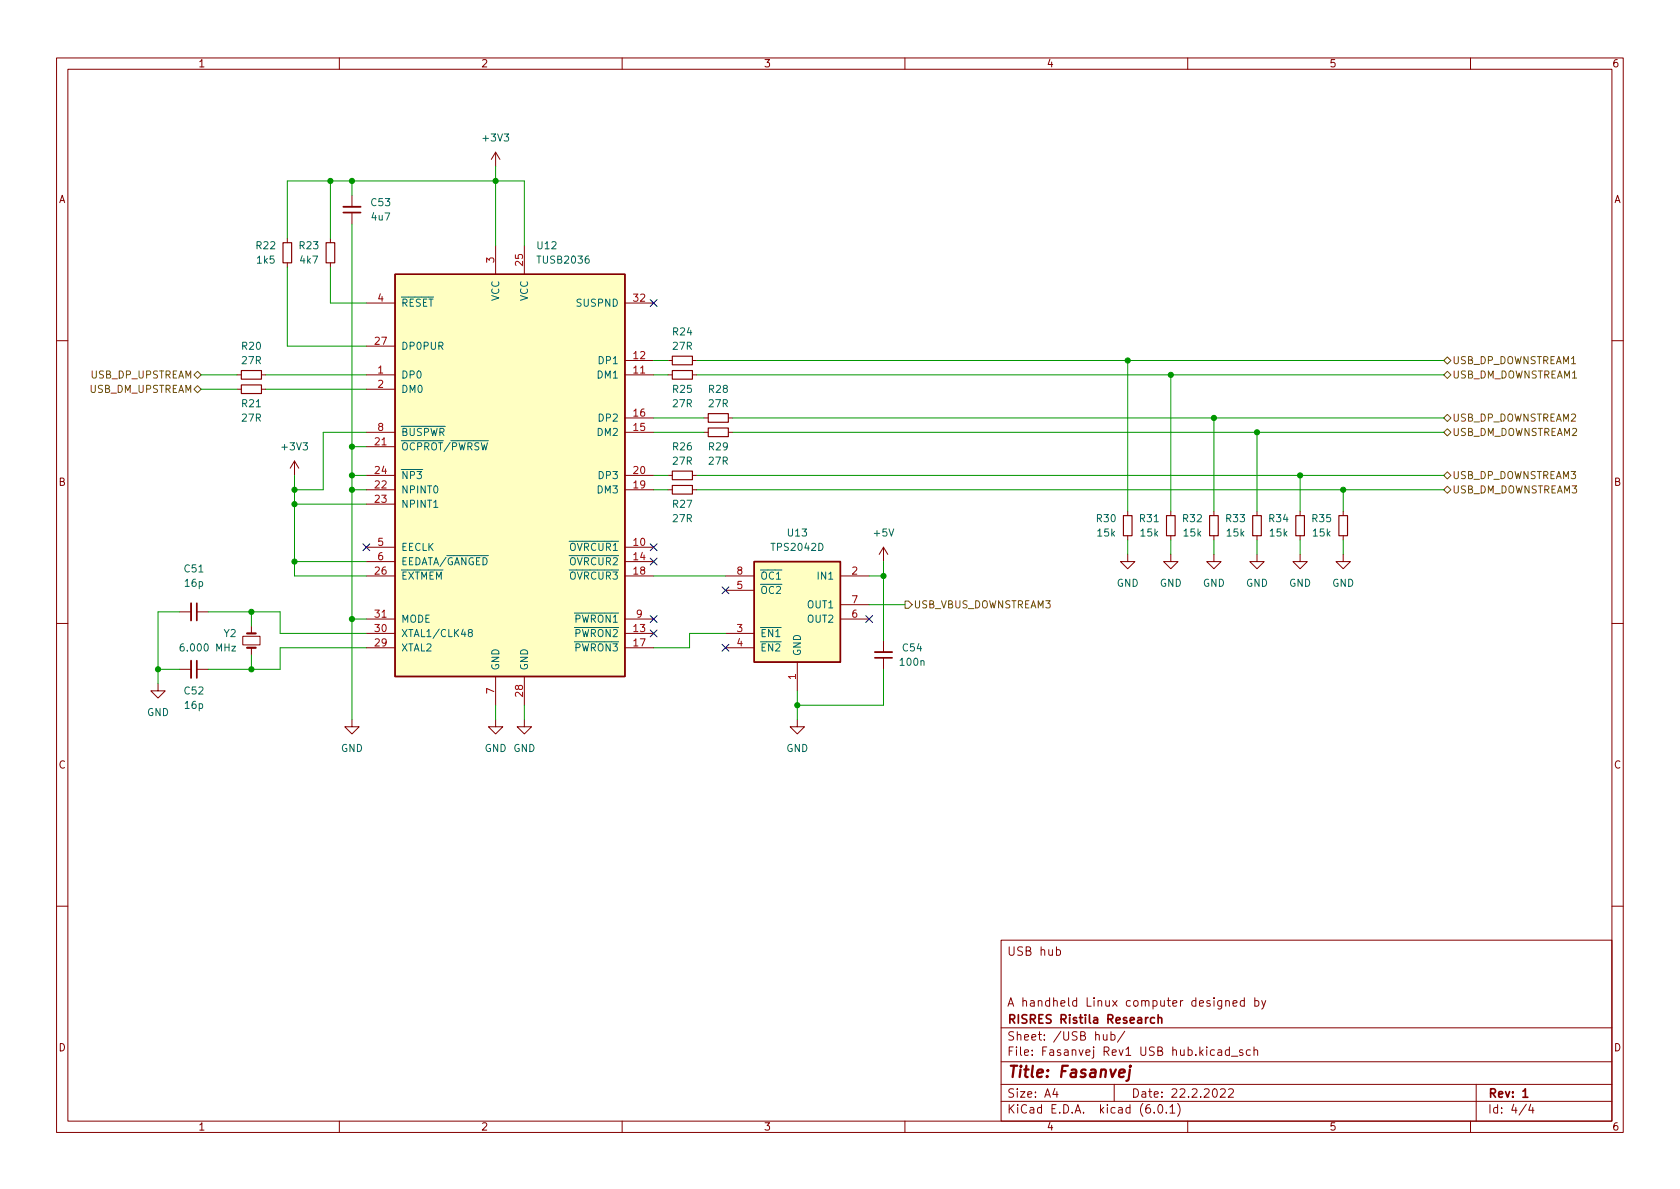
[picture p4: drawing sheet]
<svg xmlns="http://www.w3.org/2000/svg" width="297mm" height="210mm" viewBox="0 0 297 210" stroke-linecap="round" stroke-linejoin="round" font-family="sans-serif">
<g fill="none" stroke="#840000" stroke-width=".18">
<path d="M10 10.2h277v190.1h-277zM12 12.2h273v186.1h-273zM60 10.2v2M110 10.2v2M160 10.2v2M210 10.2v2M260 10.2v2M62.2 34.5v2.1M62.2 37.6v2M87.6 26.9l-.7 1.3M87.6 26.9v2.6M87.6 26.9l.8 1.3"/>
<path d="M50.8 42.2v.7M50.8 46.5v.7M58.4 42.2v.7M58.4 46.5v.7M64.8 53.6h5M87.6 43.4v5.1M92.7 43.4v5.1M110.5 53.6h5.1M10 60.2h2M41.9 68.8h.8M41.9 66.3h.8M46.2 68.8h.8"/>
<path d="M46.2 66.3h.8M64.8 68.8h5M64.8 66.3h5M64.8 76.4h5M64.8 79h5M64.8 61.2h5M110.5 66.3h5.1M110.5 63.7h5.1M110.5 76.4h5.1M110.5 73.9h5.1M118.1 66.3h.8M118.1 63.7h.8"/>
<path d="M122.4 66.3h.8M122.4 63.7h.8M124.5 76.4h.7M124.5 73.9h.7M128.8 76.4h.7M128.8 73.9h.7M285 60.2h2M52.1 81.5l-.8 1.3M52.1 81.5v2.6M52.1 81.5l.7 1.3M64.8 86.6h5M64.8 96.8h5"/>
<path d="M64.8 99.3h5M64.8 84.1h5M64.8 89.1h5M110.5 86.6h5.1M110.5 96.8h5.1M110.5 99.3h5.1M110.5 84.1h5.1M118.1 86.6h.8M118.1 84.1h.8M122.4 86.6h.8M122.4 84.1h.8M156.2 96.8v2.5"/>
<path d="M156.2 96.8l-.8 1.2M156.2 96.8l.8 1.2M199.4 98v1.3h1.3l-1.3 1.3-1.3-1.3h1.3M199.4 90.4v.8M199.4 94.7v.8M207 98v1.3h1.3l-1.3 1.3-1.3-1.3h1.3M207 90.4v.8M207 94.7v.8M214.6 98v1.3h1.3l-1.3 1.3-1.2-1.3h1.2M214.6 90.4v.8M214.6 94.7v.8M222.2 98v1.3h1.3l-1.3 1.3-1.2-1.3h1.2"/>
<path d="M222.2 90.4v.8M222.2 94.7v.8M229.9 98v1.3h1.2l-1.2 1.3-1.3-1.3h1.3M229.9 90.4v.8M229.9 94.7v.8M237.5 98v1.3h1.3l-1.3 1.3-1.3-1.3h1.3M237.5 90.4v.8M237.5 94.7v.8M10 110.2h2M31.7 118.4h2.1M31.7 108.2h2.1M34.8 118.4h2"/>
<path d="M34.8 108.2h2M42.9 112.5h3.1v1.5h-3.1zM44.4 110.7v1.3M44.4 114.5v1.3M64.8 101.8h5M64.8 112h5M64.8 114.5h5M64.8 109.5h5M87.6 119.6v5.1M92.7 119.6v5.1M110.5 101.8h5.1M110.5 112h5.1"/>
<path d="M110.5 114.5h5.1M110.5 109.5h5.1M128.3 101.8h5M128.3 112h5M128.3 114.5h5M128.3 104.4h5M141 117.1v5.1M148.6 101.8h5.1M148.6 109.5h5.1M148.6 106.9h5.1M156.2 113.3v2M156.2 116.3v2.1"/>
<path d="M285 110.2h2M27.9 120.9v1.3h-1.2l1.2 1.2 1.3-1.2h-1.3M62.2 127.2v1.3h1.3l-1.3 1.3-1.2-1.3h1.2M87.6 127.2v1.3h1.3l-1.3 1.3-1.2-1.3h1.2M92.7 127.2v1.3h1.3l-1.3 1.3-1.3-1.3h1.3M141 127.2v1.3h1.2l-1.2 1.3-1.3-1.3h1.3M10 160.2h2M177 166.3h108v32h-108zM186.8 168l.4-.1 .3 .3v.4l-.1 .3h-.6M216 176.9v1.2l-.3 .3h-.3M216 177l-.4-.1-.3 .3v.4l.1 .3h.6M216.7 177.1l.2-.2 .4 .1 .1 .9"/>
<path d="M216.7 176.9v1M218 177.4l.7-.1-.1-.3-.4-.1-.2 .2 .1 .8h.5M220 177l-.4-.1-.3 .3v.4l.1 .3h.6M220 176.4v1.5M221.9 177l.4-.1 .3 .3v.4l-.2 .3h-.5M221.9 176.4v1.5M223.1 176.9l.3 1M223.8 176.9l-.5 1.4-.2 .1M285 160.2h2M60 198.3v2M110 198.3v2M160 198.3v2"/>
<path d="M177 194.8h108M177 191.8h108M177 187.8h108M177 181.8h108M186.5 192.5l-.4 1h1M186.9 193v1M195.1 182.9v1h.4l.2-.1M195.7 182.9v1M196.4 183l.5-.1 .2 .3v.4l-.1 .3h-.6M196.4 182.4v1.5M197 191.8v3M198.9 182.4l-1.3 1.9"/>
<path d="M204.1 196.7v.1M204.9 195.4l.2-.1a.81 .81 0 0 1 .6 .7 .81 .81 0 0 1-.3 .8h-.2a.81 .81 0 0 1-.6-.6 .81 .81 0 0 1 .3-.8zM206.2 196.7v.1M206.9 195.8l.4-.5v1.5M206.9 196.8h.8M208.2 195.1a1.72 1.72 0 0 1 0 2.3M210 198.3v2M215.4 185.7h.5l.1 .9M215.8 192.7l.6-.2 .2 .2v.3l-.9 1h.9M216 186l-.5 .1a.29 .29 0 0 0-.2 .2 .29 .29 0 0 0 .2 .3h.5M217.2 192.7l.6-.2 .2 .2 .1 .3-1 1h1M217.4 185.7l-.5-.1-.3 .3v.4l.2 .3h.6"/>
<path d="M217.4 185.1v1.5M217.7 186.8h1.2M219.7 185.7l-.3-.1-.3 .2 .1 .3 .5 .1v.4h-.6M221.1 185.7l-.5-.1-.2 .3v.4l.1 .3h.6M221.7 185.8l.2-.2 .4 .1 .1 .9M221.7 185.1v1.5M260 198.3v2M261 191.8v6.5M269.9 195.3l-1.3 1.9M270.6 195.3l-.3 1h.9M271 195.8v1"/>
</g>
<path d="M60.7 37.6h3.1M34.8 106.7v3M34.8 116.8v3.1M154.7 116.3h3M204.8 179.4v1.5M204.1 180l-.4-.1-.3 .3v.4l.2 .3h.5M204.8 180.1l.2-.2 .3 .1 .1 .9M269.3 193l.4-.5v1.5M269.3 194h.8" fill="none" stroke="#840000" stroke-width=".3"/>
<path d="M197.9 189.8l1-.2-.1-.4-.5-.1-.4 .3v1l.2 .1 .6-.1M199.8 189.1l-.2 1.7-.2 .2-.3 .1M199.9 188.5l-.1 .1v.1l.1-.1v-.1l-.1 .2" fill="none" stroke="#840000" stroke-width=".4"/>
<g fill="none" stroke="#840000" stroke-width=".2">
<path d="M50 42.9h1.6v3.6h-1.6zM57.7 42.9h1.5v3.6h-1.5zM42.7 68.1h3.5v1.5h-3.5zM42.7 65.5h3.5v1.6h-3.5zM118.9 65.5h3.5v1.6h-3.5zM118.9 63h3.5v1.5h-3.5zM125.2 75.7h3.6v1.5h-3.6zM125.2 73.1h3.6v1.6h-3.6zM118.9 85.8h3.5v1.6h-3.5zM118.9 83.3h3.5v1.5h-3.5zM198.6 91.2h1.6v3.5h-1.6zM206.2 91.2h1.6v3.5h-1.6z"/>
<path d="M213.9 91.2h1.5v3.5h-1.5zM221.5 91.2h1.5v3.5h-1.5zM229.1 91.2h1.5v3.5h-1.5zM236.7 91.2h1.6v3.5h-1.6z"/>
</g>
<g fill="#ffffc2" stroke="#ffffc2" stroke-width=".18">
<path d="M133.3 99.3h15.3v17.8h-15.3z"/>
<path d="M69.8 48.5h40.7v71.1h-40.7z"/>
</g>
<path d="M69.8 48.5h40.7v71.1h-40.7zM133.3 99.3h15.3v17.8h-15.3z" fill="none" stroke="#840000" stroke-width=".25"/>
<path d="M60.7 36.6h3.1M33.8 106.7v3M33.8 116.8v3.1M154.7 115.3h3" fill="none" stroke="#840000" stroke-width=".33"/>
<path d="M43.7 114.5h1.5M43.7 112h1.5" fill="none" stroke="#840000" stroke-width=".38"/>
<path d="M32.5 113.9h-.4a.85 .85 0 0 0 0 1.2l.4-.1 .1-.4-.3-.3h-.2l-.2 .3M41 114.3h.6l-.6 .8h.6M83 111.9l-.2-.3 .1-.2 .1-.1 .4 .1 .1 .2v.1l-.6 .2-.1 .2v.2l.2 .3 .4-.1 .1-.2v-.2l-.2-.2" fill="none" stroke="#006464" stroke-width=".18"/>
<path d="M34.3 66.3l.6-.6 .7 .6-.7 .6zM34.3 68.8l.6-.6 .7 .6-.7 .7zM255.3 73.9l.6-.6 .6 .6-.6 .6zM255.3 66.3l.6-.6 .6 .6-.6 .6zM255.3 76.4l.6-.6 .6 .6-.6 .7zM255.3 63.7l.6-.6 .6 .6-.6 .7zM255.3 84.1l.6-.7 .6 .7-.6 .6zM255.3 86.6l.6-.6 .6 .6-.6 .6zM160 106.3h.7l.6 .6-.6 .7h-.7z" fill="none" stroke="#725600" stroke-width=".18"/>
<g fill="none" stroke="#009600" stroke-width=".18">
<path d="M58.4 32v10.2M62.2 32v2.5M62.2 39.6v87.6M87.6 29.5v13.9M50.8 42.2v-10.2h41.9v11.4M50.8 47.2v14h14M58.4 47.2v6.4h6.4M35.6 66.3h6.3M35.6 68.8h6.3M47 66.3h17.8M47 68.8h17.8M62.2 79h2.6"/>
<path d="M64.8 76.4h-7.7v10.2h-5M115.6 66.3h2.5M115.6 76.4h8.9M115.6 63.7h2.5M115.6 73.9h8.9M123.2 66.3h132.1M123.2 63.7h132.1M129.5 76.4h125.8M129.5 73.9h125.8M199.4 63.7v26.7M207 66.3v24.1M214.6 73.9v16.5"/>
<path d="M222.2 76.4v14M52.1 84.1v17.7h12.7M52.1 99.3h12.7M52.1 89.1h12.7M62.2 86.6h2.6M62.2 84.1h2.6M115.6 86.6h2.5M115.6 84.1h2.5M123.2 86.6h132.1M123.2 84.1h132.1M156.2 99.3v14M199.4 95.5v2.5"/>
<path d="M207 95.5v2.5M214.6 95.5v2.5M222.2 95.5v2.5M229.9 84.1v6.3M229.9 95.5v2.5M237.5 86.6v3.8M237.5 95.5v2.5M27.9 118.4h3.8M31.7 108.2h-3.8v12.7M36.8 108.2h12.7v3.8h15.3M44.4 108.2v2.5M44.4 115.8v2.6"/>
<path d="M62.2 109.5h2.6M64.8 114.5h-15.3v3.9h-12.7M115.6 101.8h12.7M128.3 112h-6.4v2.5h-6.3M153.7 101.8h2.5M153.7 106.9h6.3M156.2 118.4v6.3h-15.2M87.6 124.7v2.5M92.7 124.7v2.5M141 122.2v5"/>
</g>
<g fill="none" stroke="#000084" stroke-width=".18">
<path d="M115 53l1.2 1.2M116.2 53l-1.2 1.2M64.2 96.2l1.2 1.2M65.4 96.2l-1.2 1.2M115 96.2l1.2 1.2M115 98.7l1.2 1.2M116.2 96.2l-1.2 1.2M116.2 98.7l-1.2 1.2M115 108.9l1.2 1.2M115 111.4l1.2 1.2M116.2 108.9l-1.2 1.2M116.2 111.4l-1.2 1.2"/>
<path d="M127.7 113.9l1.2 1.3M127.7 103.8l1.2 1.2M128.9 113.9l-1.2 1.3M128.9 103.8l-1.2 1.2M153.1 108.9l1.2 1.2M154.3 108.9l-1.2 1.2"/>
</g>
<g fill="#009600" stroke="#009600" stroke-width=".18">
<circle cx="87.6" cy="32" r=".46"/>
<circle cx="62.2" cy="79" r=".46"/>
<circle cx="62.2" cy="84.1" r=".46"/>
<circle cx="58.4" cy="32" r=".46"/>
<circle cx="62.2" cy="32" r=".46"/>
<circle cx="222.2" cy="76.4" r=".46"/>
<circle cx="207" cy="66.3" r=".46"/>
<circle cx="214.6" cy="73.9" r=".46"/>
<circle cx="199.4" cy="63.7" r=".46"/>
<circle cx="237.5" cy="86.6" r=".46"/>
<circle cx="229.9" cy="84.1" r=".46"/>
<circle cx="62.2" cy="86.6" r=".46"/>
<circle cx="52.1" cy="86.6" r=".46"/>
<circle cx="44.4" cy="118.4" r=".46"/>
<circle cx="52.1" cy="89.1" r=".46"/>
<circle cx="27.9" cy="118.4" r=".46"/>
<circle cx="52.1" cy="99.3" r=".46"/>
<circle cx="44.4" cy="108.2" r=".46"/>
<circle cx="62.2" cy="109.5" r=".46"/>
<circle cx="156.2" cy="101.8" r=".46"/>
<circle cx="141" cy="124.7" r=".46"/>
</g>
<text font-size="2.8" fill="#840000" x="178" y="190.6">Title: Fasanvej</text>
<g font-size="2.1" fill="#840000">
<text x="178" y="169">USB hub</text>
<text x="178" y="178">A handheld Linux computer designed by</text>
<text x="178" y="184">Sheet: /USB hub/</text>
<text x="178" y="181">RISRES Ristila Research</text>
<text x="178" y="186.7">File: Fasanvej Rev1 USB hub.kicad_sch</text>
<text x="178" y="196.9">KiCad E.D.A. kicad (6.0.1)</text>
<text x="178" y="194.1">Size: A4</text>
<text x="200" y="194.1">Date: 22.2.2022</text>
<text x="263" y="194.1">Rev: 1</text>
<text x="263" y="196.9">Id: 4/4</text>
</g>
<g font-size="1.8" fill="#840000">
<text x="35" y="11.9">1</text>
<text x="85" y="11.9">2</text>
<text x="135" y="11.9">3</text>
<text x="185" y="11.9">4</text>
<text x="235" y="11.9">5</text>
<text x="285" y="11.9">6</text>
<text x="10.3" y="35.9">A</text>
<text x="285.3" y="35.9">A</text>
<text x="10.3" y="85.9">B</text>
<text x="285.3" y="85.9">B</text>
<text x="10.3" y="135.9">C</text>
<text x="285.3" y="135.9">C</text>
<text x="10.3" y="185.9">D</text>
<text x="285.3" y="185.9">D</text>
<text x="35" y="199.9">1</text>
<text x="85" y="199.9">2</text>
<text x="135" y="199.9">3</text>
<text x="185" y="199.9">4</text>
<text x="235" y="199.9">5</text>
<text x="285" y="199.9">6</text>
</g>
<g font-size="1.8" fill="#006464">
<text x="85.5" y="25">+3V3</text>
<text x="65.7" y="36.4">C53</text>
<text x="65.8" y="39">4u7</text>
<text x="45.4" y="44.1">R22</text>
<text x="45.5" y="46.6">1k5</text>
<text x="53" y="44.1">R23</text>
<text x="53.1" y="46.6">4k7</text>
<text x="95.1" y="44.1">U12</text>
<text x="95.2" y="46.6">TUSB2036</text>
<text x="88.3" y="53.3" transform="rotate(-90 88.3 53.3)">VCC</text>
<text x="93.3" y="53.3" transform="rotate(-90 93.3 53.3)">VCC</text>
<text x="70.9" y="54.2">~{RESET}</text>
<text x="102.1" y="54.2">SUSPND</text>
<text x="119" y="59.3">R24</text>
<text x="42.8" y="61.8">R20</text>
<text x="42.8" y="64.4">27R</text>
<text x="70.9" y="61.8">DP0PUR</text>
<text x="106" y="64.4">DP1</text>
<text x="119" y="61.8">27R</text>
<text x="70.9" y="66.9">DP0</text>
<text x="70.9" y="69.5">DM0</text>
<text x="105.7" y="66.9">DM1</text>
<text x="119" y="69.5">R25</text>
<text x="125.4" y="69.5">R28</text>
<text x="42.8" y="72">R21</text>
<text x="42.8" y="74.5">27R</text>
<text x="70.9" y="77.1">~{BUSPWR}</text>
<text x="105.7" y="77.1">DM2</text>
<text x="106" y="74.5">DP2</text>
<text x="119" y="72">27R</text>
<text x="125.4" y="72">27R</text>
<text x="50" y="79.6">+3V3</text>
<text x="70.9" y="79.6">~{OCPROT}/~{PWRSW}</text>
<text x="119" y="79.6">R26</text>
<text x="119" y="82.2">27R</text>
<text x="125.4" y="79.6">R29</text>
<text x="125.4" y="82.2">27R</text>
<text x="70.9" y="87.2">NPINT0</text>
<text x="70.9" y="89.8">NPINT1</text>
<text x="70.9" y="84.7">~{NP3}</text>
<text x="105.7" y="87.2">DM3</text>
<text x="106" y="84.7">DP3</text>
<text x="119" y="89.8">R27</text>
<text x="119" y="92.3">27R</text>
<text x="139.3" y="94.9">U13</text>
<text x="154.6" y="94.9">+5V</text>
<text x="194" y="92.3">R30</text>
<text x="194.1" y="94.9">15k</text>
<text x="201.6" y="92.3">R31</text>
<text x="201.7" y="94.9">15k</text>
<text x="209.2" y="92.3">R32</text>
<text x="209.3" y="94.9">15k</text>
<text x="216.8" y="92.3">R33</text>
<text x="217" y="94.9">15k</text>
<text x="224.4" y="92.3">R34</text>
<text x="224.6" y="94.9">15k</text>
<text x="232.1" y="92.3">R35</text>
<text x="232.2" y="94.9">15k</text>
<text x="32.7" y="101.2">C51</text>
<text x="70.9" y="97.4">EECLK</text>
<text x="70.9" y="99.9">EEDATA/~{GANGED}</text>
<text x="99.5" y="97.4">~{OVRCUR1}</text>
<text x="99.5" y="99.9">~{OVRCUR2}</text>
<text x="136.6" y="97.4">TPS2042D</text>
<text x="32.8" y="103.8">16p</text>
<text x="70.9" y="102.5">~{EXTMEM}</text>
<text x="99.5" y="102.5">~{OVRCUR3}</text>
<text x="134.4" y="105">~{OC2}</text>
<text x="134.4" y="102.5">~{OC1}</text>
<text x="142.9" y="107.6">OUT1</text>
<text x="144.8" y="102.5">IN1</text>
<text x="197.4" y="103.8">GND</text>
<text x="205" y="103.8">GND</text>
<text x="212.7" y="103.8">GND</text>
<text x="220.3" y="103.8">GND</text>
<text x="227.9" y="103.8">GND</text>
<text x="235.5" y="103.8">GND</text>
<text x="39.6" y="112.6">Y2</text>
<text x="70.9" y="112.6">XTAL1/CLK48</text>
<text x="70.9" y="110.1">MODE</text>
<text x="100.3" y="112.6">~{PWRON2}</text>
<text x="100.3" y="110.1">~{PWRON1}</text>
<text x="134.4" y="112.6">~{EN1}</text>
<text x="142.9" y="110.1">OUT2</text>
<text x="32.4" y="115.2">6.000 MHz</text>
<text x="70.9" y="115.2">XTAL2</text>
<text x="88.3" y="118.6" transform="rotate(-90 88.3 118.6)">GND</text>
<text x="93.3" y="118.6" transform="rotate(-90 93.3 118.6)">GND</text>
<text x="100.3" y="115.2">~{PWRON3}</text>
<text x="134.4" y="115.2">~{EN2}</text>
<text x="141.6" y="116.1" transform="rotate(-90 141.6 116.1)">GND</text>
<text x="159.3" y="117.7">100n</text>
<text x="159.7" y="115.2">C54</text>
<text x="32.7" y="122.8">C52</text>
<text x="32.8" y="125.3">16p</text>
<text x="26" y="126.6">GND</text>
<text x="60.3" y="133">GND</text>
<text x="85.7" y="133">GND GND</text>
<text x="139" y="133">GND</text>
</g>
<g font-size="1.8" fill="#a90000">
<text x="87.4" y="46.5" transform="rotate(-90 87.4 46.5)">3</text>
<text x="92.5" y="47" transform="rotate(-90 92.5 47)">25</text>
<text x="66.8" y="53.3">4</text>
<text x="112" y="53.3">32</text>
<text x="66.3" y="61">27</text>
<text x="112" y="63.5">12</text>
<text x="66.8" y="66">1</text>
<text x="66.8" y="68.6">2</text>
<text x="112" y="66">11</text>
<text x="66.8" y="76.2">8</text>
<text x="112" y="76.2">15</text>
<text x="112" y="73.7">16</text>
<text x="66.3" y="78.7">21</text>
<text x="66.3" y="83.8">24</text>
<text x="112" y="83.8">20</text>
<text x="66.3" y="86.4">22</text>
<text x="66.3" y="88.9">23</text>
<text x="112" y="86.4">19</text>
<text x="66.3" y="101.6">26</text>
<text x="66.8" y="96.5">5</text>
<text x="66.8" y="99.1">6</text>
<text x="112" y="96.5">10</text>
<text x="112" y="99.1">14</text>
<text x="112" y="101.6">18</text>
<text x="130.3" y="101.6">8</text>
<text x="150.6" y="101.6">2</text>
<text x="130.3" y="104.1">5</text>
<text x="150.6" y="106.7">7</text>
<text x="66.3" y="111.8">30</text>
<text x="66.3" y="109.2">31</text>
<text x="112" y="111.8">13</text>
<text x="112.5" y="109.2">9</text>
<text x="130.3" y="111.8">3</text>
<text x="150.6" y="109.2">6</text>
<text x="66.3" y="114.3">29</text>
<text x="112" y="114.3">17</text>
<text x="130.3" y="114.3">4</text>
<text x="87.4" y="122.7" transform="rotate(-90 87.4 122.7)">7</text>
<text x="92.5" y="123.2" transform="rotate(-90 92.5 123.2)">28</text>
<text x="140.7" y="120.1" transform="rotate(-90 140.7 120.1)">1</text>
</g>
<g font-size="1.8" fill="#725600">
<text x="256.7" y="64.4">USB_DP_DOWNSTREAM1</text>
<text x="15.7" y="69.5">USB_DM_UPSTREAM</text>
<text x="16" y="66.9">USB_DP_UPSTREAM</text>
<text x="256.7" y="66.9">USB_DM_DOWNSTREAM1</text>
<text x="256.7" y="74.5">USB_DP_DOWNSTREAM2</text>
<text x="256.7" y="77.1">USB_DM_DOWNSTREAM2</text>
<text x="256.7" y="84.7">USB_DP_DOWNSTREAM3</text>
<text x="256.7" y="87.2">USB_DM_DOWNSTREAM3</text>
<text x="161.5" y="107.6">USB_VBUS_DOWNSTREAM3</text>
</g>
</svg>
